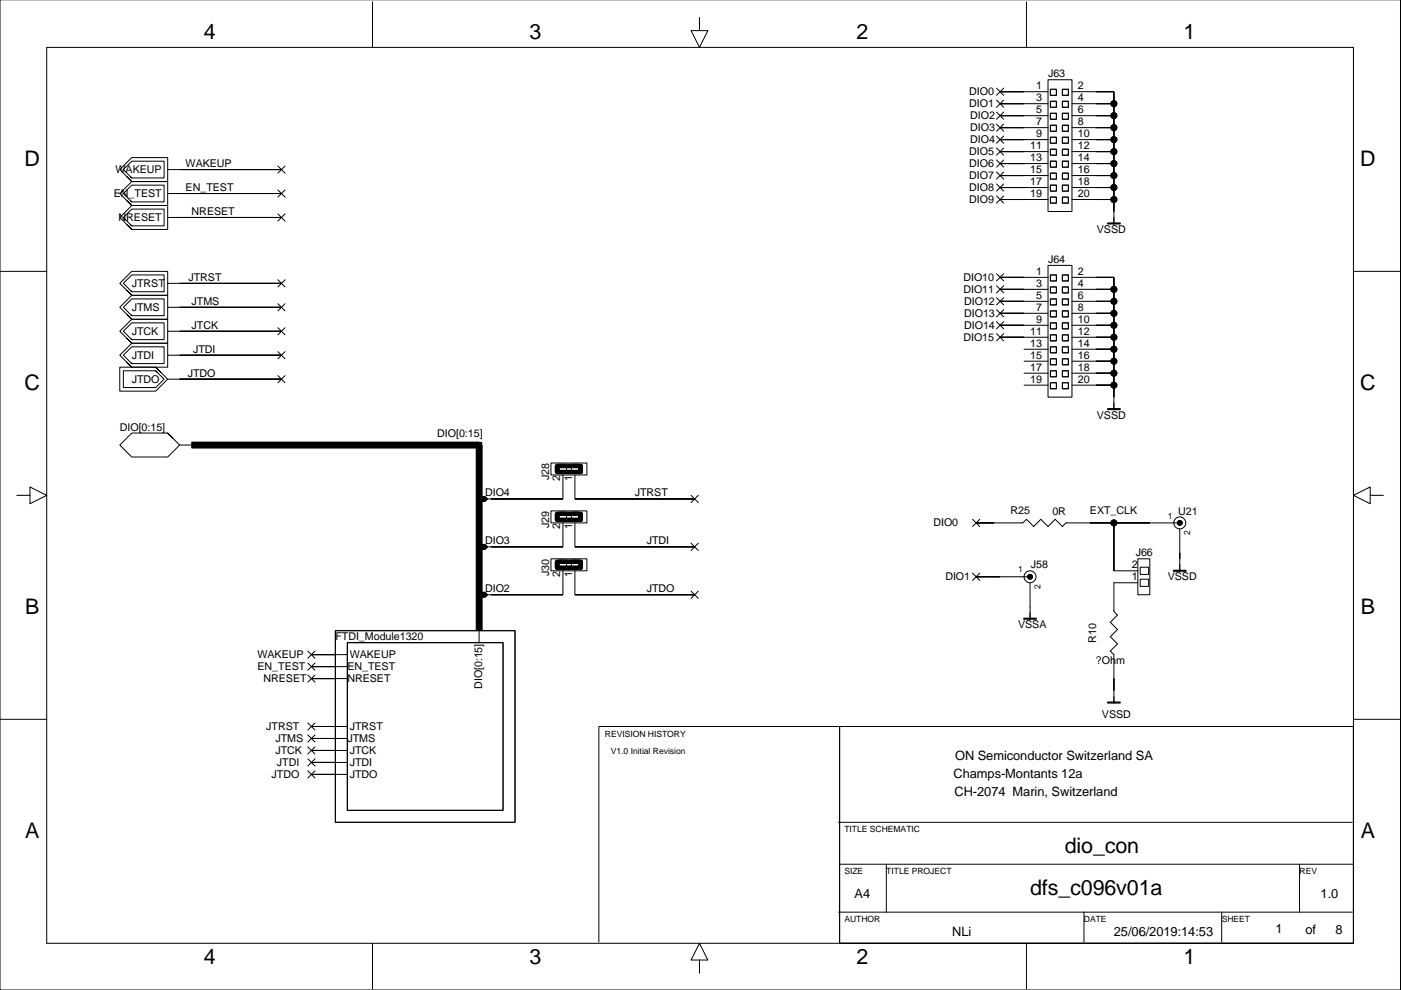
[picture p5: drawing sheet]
<svg xmlns="http://www.w3.org/2000/svg" width="297mm" height="210mm" viewBox="0 0 297 210" stroke-linecap="round" stroke-linejoin="round" font-family="sans-serif">
<g fill="none" stroke="#000" stroke-width=".21">
<path d="M0 0h296.9v209.9h-296.9zM9.9 10.1h277.1v189.9h-277.1zM79 .4v9.7M148.3 3.7v2.8h1.8l-1.8 3.6-1.8-3.6h1.8M211.3 18.7l1.5 1.5M212 19.4h.1M212 19.4h10.2M212.8 18.7l-1.5 1.5M217.6 .4v9.7M222.2 16.9h5.1v27.9h-5.1zM222.7 18.9h1.3v1.3h-1.3zM225.2 18.9h1.3v1.3h-1.3z"/>
<path d="M227.3 19.4h8.9v28M26.9 37.5l-1.5-1.5 2.5-2.6h7.7v5.1h-7.7l-1-1 1 1M27.7 37.5l-1.5-1.5 1.7-1.8h6.9v3.5h-6.9l-.2-.2 .2 .2M35.6 36h24.1M38.1 36h.1M58.9 35.2l1.5 1.5M59.7 36h.1M60.4 35.2l-1.5 1.5M211.3 21.2l1.5 1.5M211.3 31.4l1.5 1.5M211.3 33.9l1.5 1.5M211.3 36.5l1.5 1.5"/>
<path d="M211.3 39l1.5 1.5M211.3 28.8l1.5 1.6M211.3 26.3l1.5 1.5M211.3 23.8l1.5 1.5M212 22h.1M212 32.1h.1M212 34.7h.1M212 37.2h.1M212 39.8h.1M212 29.6h.1M212 27.1h.1M212 24.5h.1"/>
<path d="M212 22h10.2M212 24.5h10.2M212 27.1h10.2M212 32.1h10.2M212 29.6h10.2M212 34.7h10.2M212 37.2h10.2M212 39.8h10.2M212.8 21.2l-1.5 1.5M212.8 31.4l-1.5 1.5M212.8 33.9l-1.5 1.5M212.8 36.5l-1.5 1.5"/>
<path d="M212.8 39l-1.5 1.5M212.8 28.8l-1.5 1.6M212.8 26.3l-1.5 1.5M212.8 23.8l-1.5 1.5M222.7 26.6h1.3v1.2h-1.3zM222.7 29.1h1.3v1.3h-1.3zM222.7 31.6h1.3v1.3h-1.3zM222.7 34.2h1.3v1.2h-1.3zM222.7 36.7h1.3v1.3h-1.3zM222.7 39.3h1.3v1.2h-1.3zM222.7 24h1.3v1.3h-1.3zM222.7 21.5h1.3v1.2h-1.3z"/>
<path d="M225.2 26.6h1.3v1.2h-1.3zM225.2 29.1h1.3v1.3h-1.3zM225.2 31.6h1.3v1.3h-1.3zM225.2 34.2h1.3v1.2h-1.3zM225.2 36.7h1.3v1.3h-1.3zM225.2 39.3h1.3v1.2h-1.3zM225.2 24h1.3v1.3h-1.3zM225.2 21.5h1.3v1.2h-1.3zM227.3 22h8.9M227.3 24.5h8.9M227.3 27.1h8.9M227.3 32.1h8.9"/>
<path d="M227.3 29.6h8.9M227.3 34.7h8.9M227.3 37.2h8.9M227.3 39.8h8.9M0 57.5h9.9M26.9 42.6l-1.5-1.6 2.5-2.5h7.7v5.1h-7.7l-1-1 1 1M26.9 47.6l-1.5-1.5 2.5-2.5h7.7v5h-7.7l-1-1 1 1M27.7 42.6l-1.5-1.6 1.7-1.7h6.9v3.5h-6.9l-.2-.2 .2 .2M27.7 47.6l-1.5-1.5 1.7-1.8h6.9v3.6h-6.9l-.2-.3 .2 .3M35.6 41h24.1M35.6 46.1h24.1M38.1 41h.1"/>
<path d="M38.1 46.1h.1M58.9 40.3l1.5 1.5M58.9 59.3l1.5 1.5M58.9 45.3l1.5 1.6M59.7 41h.1M59.7 46.1h.1M60.4 40.3l-1.5 1.5M60.4 59.3l-1.5 1.5M60.4 45.3l-1.5 1.6M211.3 41.5l1.5 1.6M211.3 58l1.5 1.6M212 42.3h.1"/>
<path d="M212 58.8h.1M212 42.3h10.2M212 58.8h10.2M212.8 41.5l-1.5 1.6M212.8 58l-1.5 1.6M222.2 56.3h5.1v27.9h-5.1zM222.7 41.8h1.3v1.3h-1.3zM222.7 58.3h1.3v1.3h-1.3zM225.2 41.8h1.3v1.3h-1.3zM225.2 58.3h1.3v1.3h-1.3zM227.3 58.8h8.9v27.9M227.3 42.3h8.9"/>
<path d="M236.2 44.8h.1M287 57.5h9.9M26.9 66.7l-1.5-1.5 2.5-2.6h7.7v5.1h-7.7l-1-1 1 1M26.9 71.8l-1.5-1.6 2.5-2.5h7.7v5.1h-7.7l-1-1 1 1M26.9 61.6l-1.5-1.5 2.5-2.6h7.7v5.1h-7.7l-1-1 1 1M26.9 76.8l-1.5-1.5 2.5-2.5h7.7v5.1h-7.7l-1-1.1 1 1.1M27.7 66.7l-1.5-1.5 1.7-1.8h6.9v3.5h-6.9l-.2-.2 .2 .2M27.7 71.8l-1.5-1.6 1.7-1.7h6.9v3.5h-6.9l-.2-.2 .2 .2M27.7 61.6l-1.5-1.5 1.7-1.8h6.9v3.6h-6.9l-.2-.3 .2 .3M27.7 76.8l-1.5-1.5 1.7-1.8h6.9v3.6h-6.9l-.2-.3 .2 .3M33 78.6l.3 .3-.3-.3h-6.8v3.6h6.8l1.8-1.8-1.5-1.5M33 77.9l1 1-1-1h-7.6v5h7.6l2.6-2.5-1.6-1.5"/>
<path d="M35.6 65.2h24.1M35.6 70.2h24.1M35.6 60.1h24.1M35.6 75.3h24.1M38.1 65.2h.1M38.1 70.2h.1M38.1 60.1h.1M38.1 75.3h.1M58.9 64.4l1.5 1.5M58.9 74.6l1.5 1.5M58.9 69.5l1.5 1.5M58.9 79.6l1.5 1.6"/>
<path d="M59.7 60.1h.1M59.7 65.2h.1M59.7 75.3h.1M59.7 70.2h.1M60.4 64.4l-1.5 1.5M60.4 74.6l-1.5 1.5M60.4 69.5l-1.5 1.5M60.4 79.6l-1.5 1.6M211.3 60.6l1.5 1.5M211.3 70.7l1.5 1.6M211.3 68.2l1.5 1.5M211.3 65.7l1.5 1.5"/>
<path d="M211.3 63.1l1.5 1.5M212 61.3h.1M212 71.5h.1M212 69h.1M212 66.4h.1M212 63.9h.1M212 61.3h10.2M212 63.9h10.2M212 66.4h10.2M212 71.5h10.2M212 69h10.2M212.8 60.6l-1.5 1.5"/>
<path d="M212.8 70.7l-1.5 1.6M212.8 68.2l-1.5 1.5M212.8 65.7l-1.5 1.5M212.8 63.1l-1.5 1.5M217.1 74h5.1M217.1 76.6h5.1M217.1 79.1h5.1M222.7 65.9h1.3v1.3h-1.3zM222.7 68.5h1.3v1.2h-1.3zM222.7 71h1.3v1.3h-1.3zM222.7 73.5h1.3v1.3h-1.3zM222.7 76.1h1.3v1.2h-1.3z"/>
<path d="M222.7 78.6h1.3v1.3h-1.3zM222.7 63.4h1.3v1.2h-1.3zM222.7 60.8h1.3v1.3h-1.3zM225.2 65.9h1.3v1.3h-1.3zM225.2 68.5h1.3v1.2h-1.3zM225.2 71h1.3v1.3h-1.3zM225.2 73.5h1.3v1.3h-1.3zM225.2 76.1h1.3v1.2h-1.3zM225.2 78.6h1.3v1.3h-1.3zM225.2 63.4h1.3v1.2h-1.3zM225.2 60.8h1.3v1.3h-1.3zM227.3 61.3h8.9"/>
<path d="M227.3 63.9h8.9M227.3 66.4h8.9M227.3 71.5h8.9M227.3 69h8.9M227.3 74h8.9M227.3 76.6h8.9M227.3 79.1h8.9M35.6 91.8l1 1-1-1h-7.7l-2.5 2.6 2.5 2.5h7.7l2.5-2.5-1.5-1.6M35.6 80.4h24.1M38.1 80.4h.1M38.1 94.4h2.5M40.6 94.4h.1"/>
<path d="M59.7 80.4h.1M116.8 98.2h7.6v2.5h-7.6zM118.6 98.4h1.5v1.8h-1.5zM121.1 98.4h1.6v1.8h-1.6zM217.1 81.7h5.1M222.7 81.2h1.3v1.2h-1.3zM225.2 81.2h1.3v1.2h-1.3zM227.3 81.7h8.9M236.2 84.2h.1M3.6 105h2.7v-1.8l3.6 1.8-3.6 1.8v-1.8M101.6 115.9l.5-.5h.7l.6 .5-.6 .6h-.7zM101.6 105.8l.5-.5h.7l.6 .5-.6 .5h-.7z"/>
<path d="M104.1 115.9h.1M104.1 105.8h.1M116.8 108.3h7.6v2.6h-7.6zM116.8 118.5h7.6v2.5h-7.6zM118.6 108.6h1.5v1.8h-1.5zM118.6 118.7h1.5v1.8h-1.5zM119.4 100.7v5.1h-16M119.4 110.9v5h-16M121.1 108.6h1.6v1.8h-1.6zM121.1 118.7h1.6v1.8h-1.6zM121.9 100.7v5.1h25.4M121.9 110.9v5h25.4"/>
<path d="M146.5 105l1.5 1.5M146.5 115.2l1.5 1.5M147.3 105.8h.1M147.3 115.9h.1M148 105l-1.5 1.5M148 115.2l-1.5 1.5M206.2 110.1l1.5 1.5M207 110.9h.1M207 110.9h9.9l.7-.8 1.6 1.5 1.5-1.5 1.5 1.5 1.5-1.5 1.5 1.5 .8-.7h24.1M207.7 110.1l-1.5 1.5M236.2 110.9v10.1h5M241.2 118.5h2.6v7.6h-2.6z"/>
<path d="M250.1 118.5h.1M250.1 112.1v8.9M290.5 105v-1.8l-3.5 1.8 3.5 1.8v-1.8h2.8M65.3 138l1.5 1.6M66 138.8h.1M66 138.8h7.6M66.8 138l-1.5 1.6M71.1 133.7h38.1v40.7h-38.1zM73.6 136.3h33.1v35.5h-33.1zM101.6 126.1l.5-.5h.7l.6 .5-.6 .5h-.7zM101.6 133.7v2.6M104.1 126.1h.1"/>
<path d="M119.4 121v5.1h-16M121.9 121v5.1h25.4M146.5 125.3l1.5 1.6M147.3 126.1h.1M148 125.3l-1.5 1.6M206.2 121.5l1.5 1.6M207 122.3h.1M207 122.3h11.4M207.7 121.5l-1.5 1.6M218.4 128.6h.1M218.4 123.6v7.6M236.2 123.6h.1"/>
<path d="M241.2 123.6h-5v6.1l.7 .7-1.5 1.5 1.5 1.6-1.5 1.5 1.5 1.5-1.5 1.5 .8 .8v10.2M241.8 122.8h1.7v1.5h-1.7zM241.8 120.3h1.7v1.5h-1.7zM0 152.5h9.9M65.3 155.8l1.5 1.5M65.3 158.4l1.5 1.5M65.3 153.3l1.5 1.5M65.3 140.6l1.5 1.5M65.3 143.1l1.5 1.5M66 156.6h.1M66 159.1h.1M66 154h.1"/>
<path d="M66 141.3h.1M66 143.9h.1M66 156.6h7.6M66 159.1h7.6M66 154h7.6M66 141.3h7.6M66 143.9h7.6M66.8 155.8l-1.5 1.5M66.8 158.4l-1.5 1.5M66.8 153.3l-1.5 1.5M66.8 140.6l-1.5 1.5M66.8 143.1l-1.5 1.5"/>
<path d="M177.8 154h-50.8v45.7M178 154h109v46h-109zM236.2 146.4h.1M287 152.5h9.9M65.3 160.9l1.5 1.5M65.3 163.4l1.5 1.6M66 161.7h.1M66 164.2h.1M66 161.7h7.6M66 164.2h7.6M66.8 160.9l-1.5 1.5M66.8 163.4l-1.5 1.6"/>
<path d="M177.8 174.4h108.9M79 200v9.6M177.8 193.4h108.9M178 183.2h109M187.9 183.2v10.2M217.6 200v9.6M229.8 193.4v6.3M259 193.4v6.3M275.5 183.2v10.2M148.3 203.6h1.8l-1.8-3.6-1.8 3.6h1.8v2.7"/>
<circle cx="236.2" cy="24.5" r=".63"/>
<circle cx="236.2" cy="32.1" r=".63"/>
<circle cx="236.2" cy="37.2" r=".63"/>
<circle cx="236.2" cy="22" r=".63"/>
<circle cx="236.2" cy="29.6" r=".63"/>
<circle cx="236.2" cy="39.8" r=".63"/>
<circle cx="236.2" cy="27.1" r=".63"/>
<circle cx="236.2" cy="34.7" r=".63"/>
<circle cx="236.2" cy="42.3" r=".63"/>
<circle cx="236.2" cy="69" r=".63"/>
<circle cx="236.2" cy="66.4" r=".63"/>
<circle cx="236.2" cy="74" r=".63"/>
<circle cx="236.2" cy="79.1" r=".63"/>
<circle cx="236.2" cy="63.9" r=".63"/>
<circle cx="236.2" cy="71.5" r=".63"/>
<circle cx="236.2" cy="61.3" r=".63"/>
<circle cx="236.2" cy="76.6" r=".63"/>
<circle cx="236.2" cy="81.7" r=".63"/>
<circle cx="236.2" cy="110.9" r=".63"/>
<circle cx="250.1" cy="110.9" r=".51"/>
<circle cx="250.1" cy="110.9" r="1.27"/>
<circle cx="218.4" cy="122.3" r="1.27"/>
<circle cx="218.4" cy="122.3" r=".51"/>
</g>
<path d="M234.9 47.4h2.5M234.9 86.7h2.5M217.1 131.2h2.6M248.9 121h2.5M234.9 149h2.5" fill="none" stroke="#000" stroke-width=".45"/>
<g fill="#000" stroke="#000" stroke-width=".21">
<path d="M212 19.4h5.1z" fill-rule="evenodd"/>
<path d="M236.2 19.4v2.6z" fill-rule="evenodd"/>
<path d="M232.4 19.4h3.8z" fill-rule="evenodd"/>
<path d="M38.1 36h21.6z" fill-rule="evenodd"/>
<path d="M212 22h5.1z" fill-rule="evenodd"/>
<path d="M212 24.5h5.1z" fill-rule="evenodd"/>
<path d="M212 27.1h5.1z" fill-rule="evenodd"/>
<path d="M212 29.6h5.1z" fill-rule="evenodd"/>
<path d="M212 32.1h5.1z" fill-rule="evenodd"/>
<path d="M212 34.7h5.1z" fill-rule="evenodd"/>
<path d="M212 37.2h5.1z" fill-rule="evenodd"/>
<path d="M212 39.8h5.1z" fill-rule="evenodd"/>
<path d="M232.4 22h3.8z" fill-rule="evenodd"/>
<path d="M232.4 29.6h3.8z" fill-rule="evenodd"/>
<path d="M232.4 32.1h3.8z" fill-rule="evenodd"/>
<path d="M232.4 34.7h3.8z" fill-rule="evenodd"/>
<path d="M232.4 39.8h3.8z" fill-rule="evenodd"/>
<path d="M236.2 39.8v2.5z" fill-rule="evenodd"/>
<path d="M236.2 37.2v2.6z" fill-rule="evenodd"/>
<path d="M232.4 37.2h3.8z" fill-rule="evenodd"/>
<path d="M236.2 34.7v2.5z" fill-rule="evenodd"/>
<path d="M236.2 32.1v2.6z" fill-rule="evenodd"/>
<path d="M236.2 29.6v2.5z" fill-rule="evenodd"/>
<path d="M236.2 27.1v2.5z" fill-rule="evenodd"/>
<path d="M232.4 27.1h3.8z" fill-rule="evenodd"/>
<path d="M236.2 24.5v2.6z" fill-rule="evenodd"/>
<path d="M232.4 24.5h3.8z" fill-rule="evenodd"/>
<path d="M236.2 22v2.5z" fill-rule="evenodd"/>
<path d="M38.1 41h21.6z" fill-rule="evenodd"/>
<path d="M38.1 46.1h21.6z" fill-rule="evenodd"/>
<path d="M212 42.3h5.1z" fill-rule="evenodd"/>
<path d="M212 58.8h5.1z" fill-rule="evenodd"/>
<path d="M232.4 42.3h3.8z" fill-rule="evenodd"/>
<path d="M236.2 42.3v2.5z" fill-rule="evenodd"/>
<path d="M232.4 58.8h3.8z" fill-rule="evenodd"/>
<path d="M236.2 58.8v2.5z" fill-rule="evenodd"/>
<path d="M38.1 65.2h21.6z" fill-rule="evenodd"/>
<path d="M38.1 70.2h21.6z" fill-rule="evenodd"/>
<path d="M38.1 60.1h21.6z" fill-rule="evenodd"/>
<path d="M38.1 75.3h21.6z" fill-rule="evenodd"/>
<path d="M212 61.3h5.1z" fill-rule="evenodd"/>
<path d="M212 63.9h5.1z" fill-rule="evenodd"/>
<path d="M212 66.4h5.1z" fill-rule="evenodd"/>
<path d="M212 69h5.1z" fill-rule="evenodd"/>
<path d="M212 71.5h5.1z" fill-rule="evenodd"/>
<path d="M232.4 79.1h3.8z" fill-rule="evenodd"/>
<path d="M232.4 74h3.8z" fill-rule="evenodd"/>
<path d="M232.4 71.5h3.8z" fill-rule="evenodd"/>
<path d="M232.4 69h3.8z" fill-rule="evenodd"/>
<path d="M232.4 61.3h3.8z" fill-rule="evenodd"/>
<path d="M236.2 61.3v2.6z" fill-rule="evenodd"/>
<path d="M232.4 63.9h3.8z" fill-rule="evenodd"/>
<path d="M236.2 63.9v2.5z" fill-rule="evenodd"/>
<path d="M232.4 66.4h3.8z" fill-rule="evenodd"/>
<path d="M236.2 66.4v2.6z" fill-rule="evenodd"/>
<path d="M236.2 69v2.5z" fill-rule="evenodd"/>
<path d="M236.2 71.5v2.5z" fill-rule="evenodd"/>
<path d="M236.2 74v2.6z" fill-rule="evenodd"/>
<path d="M232.4 76.6h3.8z" fill-rule="evenodd"/>
<path d="M236.2 76.6v2.5z" fill-rule="evenodd"/>
<path d="M236.2 79.1v2.6z" fill-rule="evenodd"/>
<path d="M38.1 80.4h21.6z" fill-rule="evenodd"/>
<path d="M101 93.8h1.1v1.1h-1.1z" fill-rule="evenodd"/>
<path d="M232.4 81.7h3.8z" fill-rule="evenodd"/>
<path d="M236.2 81.7v2.5z" fill-rule="evenodd"/>
<path d="M101.6 115.9l.5-.5h.7l.6 .5-.6 .6h-.7z" fill-rule="evenodd"/>
<path d="M101.6 105.8l.5-.5h.7l.6 .5-.6 .5h-.7z" fill-rule="evenodd"/>
<path d="M104.1 105.8h15.3z" fill-rule="evenodd"/>
<path d="M104.1 115.9h15.3z" fill-rule="evenodd"/>
<path d="M121.9 105.8h25.4z" fill-rule="evenodd"/>
<path d="M121.9 115.9h25.4z" fill-rule="evenodd"/>
<path d="M207 110.9h3.8z" fill-rule="evenodd"/>
<path d="M231.1 110.9h5.1z" fill-rule="evenodd"/>
<path d="M236.2 110.9v10.1z" fill-rule="evenodd"/>
<path d="M236.2 110.9h7.6z" fill-rule="evenodd"/>
<path d="M250.1 117.2v1.3z" fill-rule="evenodd"/>
<path d="M66 138.8h5.1z" fill-rule="evenodd"/>
<path d="M101.6 126.1l.5-.5h.7l.6 .5-.6 .5h-.7z" fill-rule="evenodd"/>
<path d="M104.1 126.1h15.3z" fill-rule="evenodd"/>
<path d="M121.9 126.1h25.4z" fill-rule="evenodd"/>
<path d="M207 122.3h5z" fill-rule="evenodd"/>
<path d="M66 156.6h5.1z" fill-rule="evenodd"/>
<path d="M66 159.1h5.1z" fill-rule="evenodd"/>
<path d="M66 154h5.1z" fill-rule="evenodd"/>
<path d="M66 141.3h5.1z" fill-rule="evenodd"/>
<path d="M66 143.9h5.1z" fill-rule="evenodd"/>
<path d="M236.2 143.9v2.5z" fill-rule="evenodd"/>
<path d="M66 161.7h5.1z" fill-rule="evenodd"/>
<path d="M66 164.2h5.1z" fill-rule="evenodd"/>
<circle cx="236.2" cy="24.5" r=".63"/>
<circle cx="236.2" cy="32.1" r=".63"/>
<circle cx="236.2" cy="37.2" r=".63"/>
<circle cx="236.2" cy="22" r=".63"/>
<circle cx="236.2" cy="29.6" r=".63"/>
<circle cx="236.2" cy="39.8" r=".63"/>
<circle cx="236.2" cy="27.1" r=".63"/>
<circle cx="236.2" cy="34.7" r=".63"/>
<circle cx="236.2" cy="42.3" r=".63"/>
<circle cx="236.2" cy="69" r=".63"/>
<circle cx="236.2" cy="66.4" r=".63"/>
<circle cx="236.2" cy="74" r=".63"/>
<circle cx="236.2" cy="79.1" r=".63"/>
<circle cx="236.2" cy="63.9" r=".63"/>
<circle cx="236.2" cy="71.5" r=".63"/>
<circle cx="236.2" cy="61.3" r=".63"/>
<circle cx="236.2" cy="76.6" r=".63"/>
<circle cx="236.2" cy="81.7" r=".63"/>
<circle cx="236.2" cy="110.9" r=".63"/>
<circle cx="250.1" cy="110.9" r=".51"/>
<circle cx="218.4" cy="122.3" r=".51"/>
</g>
<path d="M118.1 98.8h5.1v1.3h-5.1zM118.1 109h5.1v1.2h-5.1zM118.1 119.1h5.1v1.3h-5.1z" fill="none" stroke="#000" stroke-width=".9"/>
<g fill="#000" stroke="#000" stroke-width="1.3" stroke-linecap="butt">
<path d="M40.6 94.4h61z" fill-rule="evenodd"/>
<path d="M101.6 94.4v39.3z" fill-rule="evenodd"/>
</g>
<path d="M40.6 94.4h61v39.3" fill="none" stroke="#000" stroke-width="1.3" stroke-linecap="butt"/>
<g font-size="4.5">
<text x="43.2" y="8.4">4</text>
<text x="112.3" y="8.4">3</text>
<text x="181.6" y="8.4">2</text>
<text x="250.9" y="8.4">1</text>
<text x="5.2" y="35.3">D</text>
<text x="288.4" y="35.3">D</text>
<text x="5.2" y="82.8">C</text>
<text x="288.4" y="82.8">C</text>
<text x="5.4" y="130.2">B</text>
<text x="288.5" y="130.2">B</text>
<text x="5.4" y="177.7">A</text>
<text x="288.5" y="177.7">A</text>
<text x="225.7" y="180.9">dio_con</text>
<text x="218.4" y="189.8">dfs_c096v01a</text>
<text x="43.2" y="204.4">4</text>
<text x="112.3" y="204.4">3</text>
<text x="181.6" y="204.4">2</text>
<text x="250.9" y="204.4">1</text>
</g>
<g font-size="2.7">
<text x="202.5" y="161.2">ON Semiconductor Switzerland SA</text>
<text x="202.2" y="165">Champs-Montants 12a</text>
<text x="202.4" y="168.8">CH-2074 Marin, Switzerland</text>
<text x="181.2" y="190.4">A4</text>
<text x="280" y="190.4">1.0</text>
<text x="270.4" y="197.9">1</text>
<text x="201.9" y="198.4">NLi</text>
<text x="236.2" y="198.4">25/06/2019:14:53</text>
<text x="276.8" y="198">of</text>
<text x="283.1" y="198.1">8</text>
</g>
<g font-size="2.3">
<text x="222.2" y="16.4">J63</text>
<text x="205.5" y="20.2">DIO0</text>
<text x="205.5" y="22.7">DIO1</text>
<text x="219.7" y="18.9">1</text>
<text x="219.7" y="21.5">3</text>
<text x="228.5" y="18.9">2</text>
<text x="228.5" y="21.5">4</text>
<text x="205.7" y="25.3">DIO2</text>
<text x="205.7" y="27.8">DIO3</text>
<text x="219.7" y="24">5</text>
<text x="219.7" y="26.5">7</text>
<text x="219.7" y="29.1">9</text>
<text x="228.5" y="26.5">8</text>
<text x="228.5" y="29.1">10</text>
<text x="228.5" y="24">6</text>
<text x="39.4" y="35.4">WAKEUP</text>
<text x="205.5" y="32.9">DIO5</text>
<text x="205.5" y="35.4">DIO6</text>
<text x="205.7" y="30.4">DIO4</text>
<text x="218.4" y="34.2">13</text>
<text x="218.4" y="31.6">11</text>
<text x="228.5" y="31.6">12</text>
<text x="228.5" y="34.2">14</text>
<text x="24.1" y="41.8">EN_TEST</text>
<text x="24.5" y="36.7">WAKEUP</text>
<text x="39.4" y="40.5">EN_TEST</text>
<text x="205.5" y="38">DIO7</text>
<text x="205.5" y="40.5">DIO8</text>
<text x="218.4" y="39.2">17</text>
<text x="218.4" y="41.8">19</text>
<text x="218.4" y="36.7">15</text>
<text x="228.5" y="41.8">20</text>
<text x="228.5" y="39.2">18</text>
<text x="228.5" y="36.7">16</text>
<text x="25.1" y="46.9">NRESET</text>
<text x="40.6" y="45.6">NRESET</text>
<text x="205.5" y="43.1">DIO9</text>
<text x="232.6" y="49.4">VSSD</text>
<text x="40" y="59.6">JTRST</text>
<text x="204.3" y="59.6">DIO10</text>
<text x="219.7" y="58.3">1</text>
<text x="222.2" y="55.7">J64</text>
<text x="228.5" y="58.3">2</text>
<text x="27.9" y="65.9">JTMS</text>
<text x="27.9" y="60.8">JTRST</text>
<text x="40.6" y="64.6">JTMS</text>
<text x="204.3" y="62.1">DIO11</text>
<text x="204.4" y="64.6">DIO12</text>
<text x="219.7" y="63.4">5</text>
<text x="219.7" y="65.9">7</text>
<text x="219.7" y="60.8">3</text>
<text x="228.5" y="65.9">8</text>
<text x="228.5" y="63.4">6</text>
<text x="228.5" y="60.8">4</text>
<text x="27.9" y="71">JTCK</text>
<text x="40.6" y="69.7">JTCK</text>
<text x="204.4" y="67.2">DIO13</text>
<text x="204.4" y="69.7">DIO14</text>
<text x="218.4" y="71">11</text>
<text x="219.7" y="68.4">9</text>
<text x="228.5" y="68.4">10</text>
<text x="228.5" y="71">12</text>
<text x="27.9" y="76.1">JTDI</text>
<text x="40.9" y="74.8">JTDI</text>
<text x="204.3" y="72.3">DIO15</text>
<text x="218.4" y="73.5">13</text>
<text x="218.4" y="76.1">15</text>
<text x="228.5" y="73.5">14</text>
<text x="228.5" y="76.1">16</text>
<text x="27.9" y="81.1">JTDO</text>
<text x="39.8" y="79.9">JTDO</text>
<text x="218.4" y="78.6">17</text>
<text x="218.4" y="81.1">19</text>
<text x="228.5" y="81.1">20</text>
<text x="228.5" y="78.6">18</text>
<text x="232.6" y="88.8">VSSD</text>
<text x="25.4" y="91.3">DIO[0:15]</text>
<text x="92.7" y="92.6">DIO[0:15]</text>
<text x="116.4" y="101.8" transform="rotate(-90 116.4 101.8)">J28</text>
<text x="118.8" y="102" transform="rotate(-90 118.8 102)">2</text>
<text x="121.3" y="102" transform="rotate(-90 121.3 102)">1</text>
<text x="102.8" y="105.3">DIO4</text>
<text x="134.6" y="105.3">JTRST</text>
<text x="116.4" y="112" transform="rotate(-90 116.4 112)">J29</text>
<text x="118.8" y="112.1" transform="rotate(-90 118.8 112.1)">2</text>
<text x="121.3" y="112.1" transform="rotate(-90 121.3 112.1)">1</text>
<text x="197.9" y="111.6">DIO0</text>
<text x="214.3" y="109.1">R25</text>
<text x="223.1" y="109.1">0R</text>
<text x="231.1" y="109.1">EXT_CLK</text>
<text x="249.8" y="109.1">U21</text>
<text x="102.8" y="115.4">DIO3</text>
<text x="137.1" y="115.4">JTDI</text>
<text x="240.8" y="118">J66</text>
<text x="102.8" y="125.6">DIO2</text>
<text x="116.4" y="122.1" transform="rotate(-90 116.4 122.1)">J30</text>
<text x="118.8" y="122.3" transform="rotate(-90 118.8 122.3)">2</text>
<text x="121.3" y="122.3" transform="rotate(-90 121.3 122.3)">1</text>
<text x="137.1" y="125.6">JTDO</text>
<text x="200.4" y="123">DIO1</text>
<text x="218.6" y="120.5">J58</text>
<text x="240" y="120.4">2</text>
<text x="240" y="123">1</text>
<text x="247.6" y="123">VSSD</text>
<text x="71.1" y="135.7">FTDI_Module1320</text>
<text x="215.9" y="133.2">VSSA</text>
<text x="232.4" y="136.3" transform="rotate(-90 232.4 136.3)">R10</text>
<text x="54.6" y="139.6">WAKEUP</text>
<text x="54.6" y="142.1">EN_TEST</text>
<text x="73.6" y="142">EN_TEST</text>
<text x="74.2" y="139.5">WAKEUP</text>
<text x="232.4" y="140.8">?Ohm</text>
<text x="55.9" y="144.6">NRESET</text>
<text x="73.6" y="144.6">NRESET</text>
<text x="102.3" y="146.1" transform="rotate(-90 102.3 146.1)">DIO[0:15]</text>
<text x="56.5" y="154.8">JTRST</text>
<text x="74.2" y="154.7">JTRST</text>
<text x="233.6" y="152.2">VSSD</text>
<text x="58.4" y="157.3">JTMS</text>
<text x="58.4" y="159.9">JTCK</text>
<text x="73.6" y="157.3">JTMS</text>
<text x="74.2" y="159.8">JTCK</text>
<text x="57.6" y="164.9">JTDO</text>
<text x="58.7" y="162.4">JTDI</text>
<text x="74.2" y="162.3">JTDI</text>
<text x="74.2" y="164.9">JTDO</text>
</g>
<g font-size="1.8">
<text x="247.6" y="110">1</text>
<text x="252.4" y="113.4" transform="rotate(-90 252.4 113.4)">2</text>
<text x="215.9" y="121.4">1</text>
<text x="220.6" y="124.8" transform="rotate(-90 220.6 124.8)">2</text>
<text x="128.2" y="156.2">REVISION HISTORY</text>
<text x="129.5" y="160">V1.0 Initial Revision</text>
<text x="179" y="176.5">TITLE SCHEMATIC</text>
<text x="179" y="185.4">SIZE</text>
<text x="187.9" y="185.4">TITLE PROJECT</text>
<text x="275.5" y="185.4">REV</text>
<text x="179" y="195.5">AUTHOR</text>
<text x="229.8" y="195.5">DATE</text>
<text x="259" y="195.5">SHEET</text>
</g>
</svg>
